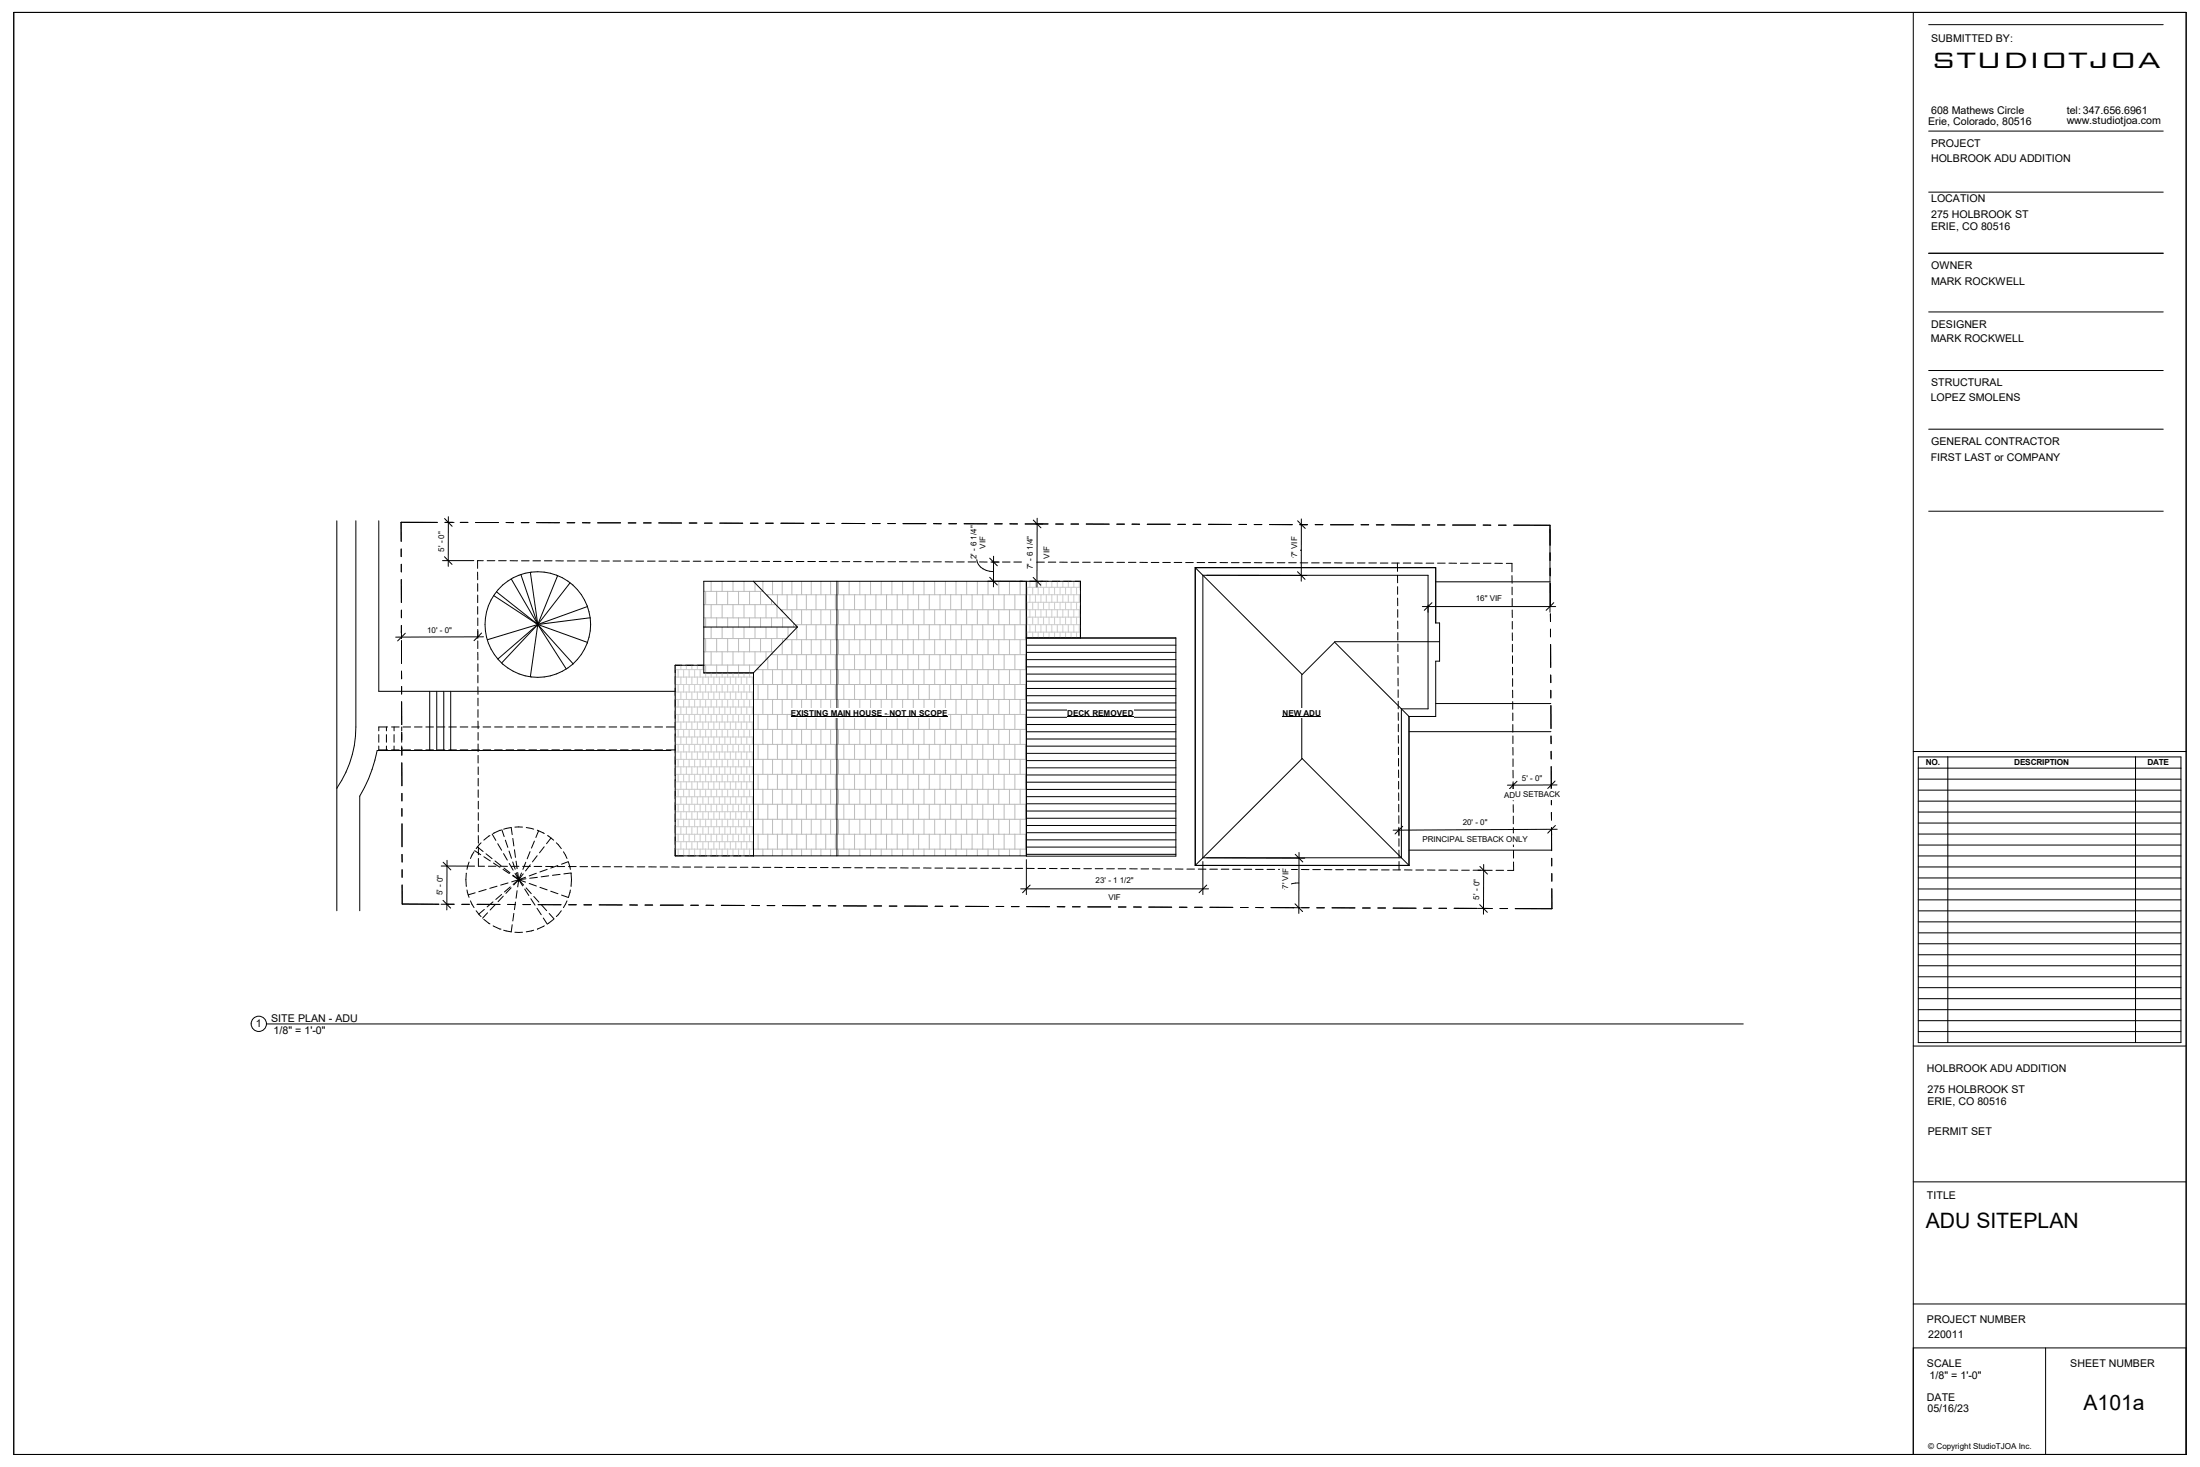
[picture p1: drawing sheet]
<svg xmlns="http://www.w3.org/2000/svg" width="914mm" height="610mm" viewBox="0 0 914 610" stroke-linecap="round" stroke-linejoin="round" font-family="sans-serif">
<g fill="none" stroke="#bcbcbc" stroke-width=".42">
<path d="M292.5 251.2h30M292.5 245.7h24.7M292.5 256.8h35.2M293.3 245.7v5.5M293.3 256.8v3.8M295.6 241.6v4.1M295.6 251.2v5.6M297.9 245.7v5.5M297.9 256.8v3.8M300.1 241.6v4.1M300.1 251.2v5.6M302.4 245.7v5.5"/>
<path d="M302.4 256.8v3.8M304.7 241.6v4.1M304.7 251.2v5.6M307 245.7v5.5M307 256.8v3.8M309.2 241.6v4.1M309.2 251.2v5.6M311.5 245.7v5.5M311.5 256.8v3.8M313.8 242.3v3.4M313.8 251.2v5.6M316.1 245.7v5.5"/>
<path d="M316.1 256.8v3.8M317.1 241.6v4.1M318.4 251.2v5.6M318.5 247.1h108.1M319.1 247.1v.6M320.7 249.4v1.8M320.7 256.8v3.8M321.1 241.6v5.5M323 251.8v5M323.1 247.1v4.8M324.5 253.4h102.1M325.1 241.6v5.5"/>
<path d="M325.1 253.4v.6M325.2 256.8v3.8M327.2 247.1v6.3M327.5 256.5v.3M329.1 241.6v5.5M329.1 253.4v4.8M329.8 258.9v1.7M330.5 259.6h96.1M331.2 247.1v6.3M331.2 259.6v.7M333.2 241.6v5.5M333.2 253.4v6.2"/>
<path d="M335.2 247.1v6.3M335.2 259.6v6.2M337.2 241.6v5.5M337.2 253.4v6.2M339.2 247.1v6.3M339.2 259.6v6.2M341.2 241.6v5.5M341.2 253.4v6.2M343.2 247.1v6.3M343.2 259.6v6.2M345.2 241.6v5.5M345.2 253.4v6.2"/>
<path d="M347.2 247.1v6.3M347.2 259.6v6.2M348.5 241.6v5.5M348.5 253.4v6.2M350.7 247.1v6.3M350.7 259.6v6.2M352.9 241.6v5.5M352.9 253.4v6.2M355.2 247.1v6.3M355.2 259.6v6.2M357.4 241.6v5.5M357.4 253.4v6.2"/>
<path d="M359.6 247.1v6.3M359.6 259.6v6.2M361.8 241.6v5.5M361.8 253.4v6.2M364.1 247.1v6.3M364.1 259.6v6.2M366.3 241.6v5.5M366.3 253.4v6.2M368.5 247.1v6.3M368.5 259.6v6.2M370.7 241.6v5.5M370.7 253.4v6.2"/>
<path d="M372.9 247.1v6.3M372.9 259.6v6.2M375.2 241.6v5.5M375.2 253.4v6.2M377.4 247.1v6.3M377.4 259.6v6.2M379.6 241.6v5.5M379.6 253.4v6.2M381.8 247.1v6.3M381.8 259.6v6.2M384 241.6v5.5M384 253.4v6.2"/>
<path d="M386.2 247.1v6.3M386.2 259.6v6.2M388.5 241.6v5.5M388.5 253.4v6.2M390.7 247.1v6.3M390.7 259.6v6.2M392.9 241.6v5.5M392.9 253.4v6.2M395.1 247.1v6.3M395.1 259.6v6.2M397.3 241.6v5.5M397.3 253.4v6.2"/>
<path d="M399.6 247.1v6.3M399.6 259.6v6.2M401.8 241.6v5.5M401.8 253.4v6.2M404 247.1v6.3M404 259.6v6.2M406.2 241.6v5.5M406.2 253.4v6.2M408.5 247.1v6.3M408.5 259.6v6.2M410.7 241.6v5.5M410.7 253.4v6.2"/>
<path d="M412.9 247.1v6.3M412.9 259.6v6.2M415.1 241.6v5.5M415.1 253.4v6.2M417.4 247.1v6.3M417.4 259.6v6.2M419.6 241.6v5.5M419.6 253.4v6.2M421.8 247.1v6.3M421.8 259.6v6.2M424 241.6v5.5M424 253.4v6.2"/>
<path d="M426.2 247.1v6.3M426.2 259.6v6.2M292.5 270.8h29.1M292.5 265.3h34.4M292.5 276.4h23.8M293.3 265.3v5.5M293.3 276.4v3.2M295.6 260.6v4.7M295.6 270.8v5.6M297.9 265.3v5.5M297.9 276.4v3.2M300.1 260.6v4.7"/>
<path d="M300.1 270.8v5.6M302.4 265.3v5.5M302.4 276.4v3.2M304.7 260.6v4.7M304.7 270.8v5.6M307 265.3v5.5M307 276.4v3.2M309.2 260.6v4.7M309.2 270.8v5.6M311.5 265.3v5.5M311.5 276.4v3.2M313.8 260.6v4.7"/>
<path d="M313.8 270.8v5.6M314.5 278.3h112.1M315.1 277.6v.7M316.1 265.3v5.5M316.1 276.4v.1M317.1 278.3v6.1M318.4 260.6v4.7M318.4 270.8v3.4M319.1 273.4v4.9M320.4 272h106.2M320.7 265.3v5.5M321.1 271.3v.7"/>
<path d="M321.1 278.3v6.1M323 260.6v4.7M323.1 272v6.3M325.1 267.1v4.9M325.1 278.3v6.1M325.2 265.3v1.7M326.4 265.8h100.2M327.2 265v.8M327.2 272v6.3M327.5 260.6v4M329.1 265.8v6.2M329.1 278.3v6.1"/>
<path d="M331.2 260.9v4.9M331.2 272v6.3M333.2 265.8v6.2M333.2 278.3v6.1M335.2 272v6.3M337.2 265.8v6.2M337.2 278.3v6.1M339.2 272v6.3M341.2 265.8v6.2M341.2 278.3v6.1M343.2 272v6.3M345.2 265.8v6.2"/>
<path d="M345.2 278.3v6.1M347.2 272v6.3M348.5 265.8v6.2M348.5 278.3v6.1M350.7 272v6.3M352.9 265.8v6.2M352.9 278.3v6.1M355.2 272v6.3M357.4 265.8v6.2M357.4 278.3v6.1M359.6 272v6.3M361.8 265.8v6.2"/>
<path d="M361.8 278.3v6.1M364.1 272v6.3M366.3 265.8v6.2M366.3 278.3v6.1M368.5 272v6.3M370.7 265.8v6.2M370.7 278.3v6.1M372.9 272v6.3M375.2 265.8v6.2M375.2 278.3v6.1M377.4 272v6.3M379.6 265.8v6.2"/>
<path d="M379.6 278.3v6.1M381.8 272v6.3M384 265.8v6.2M384 278.3v6.1M386.2 272v6.3M388.5 265.8v6.2M388.5 278.3v6.1M390.7 272v6.3M392.9 265.8v6.2M392.9 278.3v6.1M395.1 272v6.3M397.3 265.8v6.2"/>
<path d="M397.3 278.3v6.1M399.6 272v6.3M401.8 265.8v6.2M401.8 278.3v6.1M404 272v6.3M406.2 265.8v6.2M406.2 278.3v6.1M408.5 272v6.3M410.7 265.8v6.2M410.7 278.3v6.1M412.9 272v6.3M415.1 265.8v6.2"/>
<path d="M415.1 278.3v6.1M417.4 272v6.3M419.6 265.8v6.2M419.6 278.3v6.1M421.8 272v6.3M424 265.8v6.2M424 278.3v6.1M426.2 272v6.3M313.2 290.7h113.4M313.2 284.4h113.4M313.2 296.9h113.4M315.1 284.4v6.3"/>
<path d="M315.1 296.9v6.2M317.1 290.7v6.2M319.1 284.4v6.3M319.1 296.9v6.2M321.1 290.7v6.2M323.1 284.4v6.3M323.1 296.9v6.2M325.1 290.7v6.2M327.2 284.4v6.3M327.2 296.9v6.2M329.1 290.7v6.2M331.2 284.4v6.3"/>
<path d="M331.2 296.9v6.2M333.2 290.7v6.2M335.2 284.4v6.3M335.2 296.9v6.2M337.2 290.7v6.2M339.2 284.4v6.3M339.2 296.9v6.2M341.2 290.7v6.2M343.2 284.4v6.3M343.2 296.9v6.2M345.2 290.7v6.2M347.2 284.4v6.3"/>
<path d="M347.2 296.9v6.2M348.5 290.7v6.2M350.7 284.4v6.3M350.7 296.9v6.2M352.9 290.7v6.2M355.2 284.4v6.3M355.2 296.9v6.2M357.4 290.7v6.2M359.6 284.4v6.3M359.6 296.9v6.2M361.8 290.7v6.2M364.1 284.4v6.3"/>
<path d="M364.1 296.9v6.2M366.3 290.7v6.2M368.5 284.4v6.3M368.5 296.9v6.2M370.7 290.7v6.2M372.9 284.4v6.3M372.9 296.9v6.2M375.2 290.7v6.2M377.4 284.4v6.3M377.4 296.9v6.2M379.6 290.7v6.2M381.8 284.4v6.3"/>
<path d="M381.8 296.9v6.2M384 290.7v6.2M386.2 284.4v6.3M386.2 296.9v6.2M388.5 290.7v6.2M390.7 284.4v6.3M390.7 296.9v6.2M392.9 290.7v6.2M395.1 284.4v6.3M395.1 296.9v6.2M397.3 290.7v6.2M399.6 284.4v6.3"/>
<path d="M399.6 296.9v6.2M401.8 290.7v6.2M404 284.4v6.3M404 296.9v6.2M406.2 290.7v6.2M408.5 284.4v6.3M408.5 296.9v6.2M410.7 290.7v6.2M412.9 284.4v6.3M412.9 296.9v6.2M415.1 290.7v6.2M417.4 284.4v6.3"/>
<path d="M417.4 296.9v6.2M419.6 290.7v6.2M421.8 284.4v6.3M421.8 296.9v6.2M424 290.7v6.2M426.2 284.4v6.3M426.2 296.9v6.2M313.2 303.1h113.4M313.2 315.6h113.4M313.2 309.3h113.4M315.1 309.3v6.3M317.1 303.1v6.2"/>
<path d="M317.1 315.6v6.2M319.1 309.3v6.3M321.1 303.1v6.2M321.1 315.6v6.2M323.1 309.3v6.3M325.1 303.1v6.2M325.1 315.6v6.2M327.2 309.3v6.3M329.1 303.1v6.2M329.1 315.6v6.2M331.2 309.3v6.3M333.2 303.1v6.2"/>
<path d="M333.2 315.6v6.2M335.2 309.3v6.3M337.2 303.1v6.2M337.2 315.6v6.2M339.2 309.3v6.3M341.2 303.1v6.2M341.2 315.6v6.2M343.2 309.3v6.3M345.2 303.1v6.2M345.2 315.6v6.2M347.2 309.3v6.3M348.5 303.1v6.2"/>
<path d="M348.5 315.6v6.2M350.7 309.3v6.3M352.9 303.1v6.2M352.9 315.6v6.2M355.2 309.3v6.3M357.4 303.1v6.2M357.4 315.6v6.2M359.6 309.3v6.3M361.8 303.1v6.2M361.8 315.6v6.2M364.1 309.3v6.3M366.3 303.1v6.2"/>
<path d="M366.3 315.6v6.2M368.5 309.3v6.3M370.7 303.1v6.2M370.7 315.6v6.2M372.9 309.3v6.3M375.2 303.1v6.2M375.2 315.6v6.2M377.4 309.3v6.3M379.6 303.1v6.2M379.6 315.6v6.2M381.8 309.3v6.3M384 303.1v6.2"/>
<path d="M384 315.6v6.2M386.2 309.3v6.3M388.5 303.1v6.2M388.5 315.6v6.2M390.7 309.3v6.3M392.9 303.1v6.2M392.9 315.6v6.2M395.1 309.3v6.3M397.3 303.1v6.2M397.3 315.6v6.2M399.6 309.3v6.3M401.8 303.1v6.2"/>
<path d="M401.8 315.6v6.2M404 309.3v6.3M406.2 303.1v6.2M406.2 315.6v6.2M408.5 309.3v6.3M410.7 303.1v6.2M410.7 315.6v6.2M412.9 309.3v6.3M415.1 303.1v6.2M415.1 315.6v6.2M417.4 309.3v6.3M419.6 303.1v6.2"/>
<path d="M419.6 315.6v6.2M421.8 309.3v6.3M424 303.1v6.2M424 315.6v6.2M426.2 309.3v6.3M313.2 328h113.4M313.2 321.8h113.4M313.2 334.2h113.4M315.1 321.8v6.2M315.1 334.2v6.2M317.1 328v6.2M319.1 321.8v6.2"/>
<path d="M319.1 334.2v6.2M321.1 328v6.2M323.1 321.8v6.2M323.1 334.2v6.2M325.1 328v6.2M327.2 321.8v6.2M327.2 334.2v6.2M329.1 328v6.2M331.2 321.8v6.2M331.2 334.2v6.2M333.2 328v6.2M335.2 321.8v6.2"/>
<path d="M335.2 334.2v6.2M337.2 328v6.2M339.2 321.8v6.2M339.2 334.2v6.2M341.2 328v6.2M343.2 321.8v6.2M343.2 334.2v6.2M345.2 328v6.2M347.2 321.8v6.2M347.2 334.2v6.2M348.5 328v6.2M350.7 321.8v6.2"/>
<path d="M350.7 334.2v6.2M352.9 328v6.2M355.2 321.8v6.2M355.2 334.2v6.2M357.4 328v6.2M359.6 321.8v6.2M359.6 334.2v6.2M361.8 328v6.2M364.1 321.8v6.2M364.1 334.2v6.2M366.3 328v6.2M368.5 321.8v6.2"/>
<path d="M368.5 334.2v6.2M370.7 328v6.2M372.9 321.8v6.2M372.9 334.2v6.2M375.2 328v6.2M377.4 321.8v6.2M377.4 334.2v6.2M379.6 328v6.2M381.8 321.8v6.2M381.8 334.2v6.2M384 328v6.2M386.2 321.8v6.2"/>
<path d="M386.2 334.2v6.2M388.5 328v6.2M390.7 321.8v6.2M390.7 334.2v6.2M392.9 328v6.2M395.1 321.8v6.2M395.1 334.2v6.2M397.3 328v6.2M399.6 321.8v6.2M399.6 334.2v6.2M401.8 328v6.2M404 321.8v6.2"/>
<path d="M404 334.2v6.2M406.2 328v6.2M408.5 321.8v6.2M408.5 334.2v6.2M410.7 328v6.2M412.9 321.8v6.2M412.9 334.2v6.2M415.1 328v6.2M417.4 321.8v6.2M417.4 334.2v6.2M419.6 328v6.2M421.8 321.8v6.2"/>
<path d="M421.8 334.2v6.2M424 328v6.2M426.2 321.8v6.2M426.2 334.2v6.2M313.2 340.4h113.4M313.2 352.8h113.4M313.2 346.7h113.4M315.1 346.7v6.1M317.1 340.4v6.3M317.1 352.8v2.8M319.1 346.7v6.1M321.1 340.4v6.3"/>
<path d="M321.1 352.8v2.8M323.1 346.7v6.1M325.1 340.4v6.3M325.1 352.8v2.8M327.2 346.7v6.1M329.1 340.4v6.3M329.1 352.8v2.8M331.2 346.7v6.1M333.2 340.4v6.3M333.2 352.8v2.8M335.2 346.7v6.1M337.2 340.4v6.3"/>
<path d="M337.2 352.8v2.8M339.2 346.7v6.1M341.2 340.4v6.3M341.2 352.8v2.8M343.2 346.7v6.1M345.2 340.4v6.3M345.2 352.8v2.8M347.2 346.7v6.1M348.5 340.4v6.3M348.5 352.8v2.8M350.7 346.7v6.1M352.9 340.4v6.3"/>
<path d="M352.9 352.8v2.8M355.2 346.7v6.1M357.4 340.4v6.3M357.4 352.8v2.8M359.6 346.7v6.1M361.8 340.4v6.3M361.8 352.8v2.8M364.1 346.7v6.1M366.3 340.4v6.3M366.3 352.8v2.8M368.5 346.7v6.1M370.7 340.4v6.3"/>
<path d="M370.7 352.8v2.8M372.9 346.7v6.1M375.2 340.4v6.3M375.2 352.8v2.8M377.4 346.7v6.1M379.6 340.4v6.3M379.6 352.8v2.8M381.8 346.7v6.1M384 340.4v6.3M384 352.8v2.8M386.2 346.7v6.1M388.5 340.4v6.3"/>
<path d="M388.5 352.8v2.8M390.7 346.7v6.1M392.9 340.4v6.3M392.9 352.8v2.8M395.1 346.7v6.1M397.3 340.4v6.3M397.3 352.8v2.8M399.6 346.7v6.1M401.8 340.4v6.3M401.8 352.8v2.8M404 346.7v6.1M406.2 340.4v6.3"/>
<path d="M406.2 352.8v2.8M408.5 346.7v6.1M410.7 340.4v6.3M410.7 352.8v2.8M412.9 346.7v6.1M415.1 340.4v6.3M415.1 352.8v2.8M417.4 346.7v6.1M419.6 340.4v6.3M419.6 352.8v2.8M421.8 346.7v6.1M424 340.4v6.3"/>
<path d="M424 352.8v2.8M426.2 346.7v6.1"/>
</g>
<g fill="none" stroke="#000" stroke-width=".42">
<path d="M140 216.4v162.1M147.9 216.4v85.7a44.6 44.6 0 0 1-7.9 25.4M157.4 216.4v70.9h123.2M181.8 217.1l-15.1-.1 .1 8M184.8 215.5l3.1 3.2M185 217.1h3.7M186.4 214.7l-.1 20.6M191.3 217.1h3.2M197.7 217.1h9.5M210.4 217.1l3.1 .1M216.7 217.2h3.1M223 217.2h9.5"/>
<path d="M235.7 217.2h3.2M242.1 217.2l3.1 .1M248.4 217.3h9.5M261.1 217.3h3.2M267.5 217.3h3.1M273.8 217.3h9.5M286.5 217.3h3.1M292.8 217.4h3.2M299.2 217.4h9.5M311.9 217.4h3.1M318.2 217.4h3.2M324.6 217.4l9.5 .1"/>
<path d="M337.3 217.5h3.1M343.6 217.5h3.2M349.9 217.5l9.6 .1M362.6 217.6h3.2M369 217.6h3.2M375.3 217.6h9.6M388 217.6h3.2M394.4 217.6h3.2M400.7 217.6l9.5 .1M413.4 217.7h3.2M419.7 217.7h3.2M426.1 217.7h9.5"/>
<path d="M438.8 217.8h3.2M445.1 217.8h3.2M451.5 217.8h9.5M464.2 217.8h3.2M470.5 217.8h3.2M476.8 217.8h9.6M489.5 217.9h3.2M495.9 217.9h3.2M502.2 217.9h9.6M514.9 217.9h3.2M521.3 218h3.2M527.6 218h9.5"/>
<path d="M540.3 218h3.2M546.7 218h3.1M553 218.1h9.5M565.7 218.1h3.2M572.1 218.1h3.1M578.4 218.1h9.5M591.1 218.1h3.2M597.5 218.1h3.1M603.8 218.2h9.5M616.5 218.2h3.1M622.8 218.2h3.2M629.2 218.2l15 .1 .1 8.3"/>
<path d="M166.8 228.1v3.2M166.8 234.5v3.2M183.9 233h13M184.7 231.4l3.2 3.1M198.5 237.7v3.2M200.9 233h-2.4v3.2M202.5 233h3.2M207.2 233h3.2M212 233h3.1M216.5 238.7l7 20.8M216.7 233h3.2M220.4 237.8l3.1 21.7"/>
<path d="M221.5 233h3.2M226.3 233h3.1M231 233l3.2 .1M231.8 239.2l-8.3 20.3M235.8 233.1h3.2M240.5 233.1h3.2M245.3 233.1h3.2M250.1 233.1h3.1M254.8 233.1h3.2M259.6 233.1h3.2M264.3 233.2h3.2M269.1 233.2h3.2"/>
<path d="M273.9 233.2h3.1M278.6 233.2h3.2M283.4 233.2h3.2M288.1 233.2h3.2M292.9 233.2h3.2M297.6 233.3h3.2M302.4 233.3h3.2M307.2 233.3h3.1M311.9 233.3h3.2M316.7 233.3h3.2M321.4 233.3h3.2M326.2 233.3h3.2"/>
<path d="M331 233.3h3.1M335.7 233.3h3.2M340.5 233.3h3.2M345.2 233.4h3.2M350 233.4h3.2M354.8 233.4h3.1M359.5 233.4h3.2M364.3 233.4h3.2M369.1 233.4h3.1M373.8 233.4h3.2M378.5 233.5h3.2M383.3 233.5h3.2"/>
<path d="M388.1 233.5h3.1M392.9 233.5h3.1M397.6 233.5h3.2M402.4 233.5h3.2M407.1 233.5l3.2 .1M411.9 233.6h3.1M416.6 233.6h3.2M421.4 233.6h3.2M426.2 233.6h3.1M430.9 233.6h3.2M435.7 233.6h3.1M440.4 233.6h3.2"/>
<path d="M445.2 233.6h3.2M450 233.6h3.1M454.7 233.6h3.2M459.5 233.7h3.2M464.2 233.7h3.2M469 233.7h3.1M473.8 233.7h3.1M478.5 233.7h3.2M483.3 233.7h3.2M488 233.7h3.2M492.8 233.8h3.2M496.8 235.9h99.9v23h1.6v15.8h-1.6v23h-11.1"/>
<path d="M496.8 235.9v123.7M496.8 235.9l44.4 44.4 13.5-13.5 30.9 30.9M497.5 233.8h3.2M500 239.1h93.6v55.5h-11.1v61.8h-82.5zM502.3 233.8h3.2M507.1 233.8h3.1M511.8 233.8h3.2M516.6 233.8h3.2M521.3 233.8h3.2M526.1 233.8h3.2M530.9 233.8h3.1M535.6 233.8h3.2"/>
<path d="M540.4 233.9h3.2M545.1 233.9h3.2M549.9 233.9h3.2M554.7 233.9h3.1M559.4 233.9h3.2M564.2 233.9h3.2M568.9 233.9h3.2M573.7 234h3.2M578.4 234h3.2M580.8 234l.1 3.4M580.9 239.1v3.1M583.2 234h3.2"/>
<path d="M588 234h3.1M592.8 234h3.1M597.5 234h3.2M602.2 234l3.2 .1M607 234.1h3.2M611.8 234.1h3.1M616.5 234.1h3.2M621.3 234.1h3.2M626.1 234.1h2.3v3.5M628.4 239.2l.1 3.2M644.3 229.7v3.2M644.3 236.1v3.2"/>
<path d="M166.8 240.8v9.6M166.8 253.5v3.2M166.8 259.9v3.2M198.5 242.5v3.2M198.5 247.3v3.1M198.5 252.1v3.1M198.6 256.8v3.2M205.2 247.5l18.3 12M206.3 245.9l17.2 13.6M212.5 240.5l11 19M223.5 259.5l-15 16M223.5 259.5l11.9 18.5"/>
<path d="M223.5 259.5l-3.1 21.8M223.5 259.5l20.7 7.5M223.5 259.5l14.7 16.3M223.5 259.5l-16.6 14.4M223.5 259.5l-21 6.4M236.9 242.2l-13.4 17.3M244.1 252.1l-20.6 7.4M245.3 256.7l-21.8 2.8M313.2 241.6h.1M313.2 241.6l18.2 19M347.9 241.6v114M426.6 241.6v114.2h62.1v-90.7h-62.1"/>
<path d="M580.9 243.8v3.2M580.9 248.5v3.2M580.9 253.3v3.2M580.9 258.1l.1 3.1M596.7 241.8h47.6M628.5 244v3.1M628.5 248.7v3.2M628.5 253.5l.1 3.1M628.6 258.2v3.2M644.4 242.4v9.5M644.4 255.1v3.2M166.9 266.2v9.5"/>
<path d="M166.9 278.9v3.2M198.6 271.1v3.1M198.6 261.6v3.2M198.6 266.3v3.2M198.6 275.8v3.2M292.5 276.4h-11.9v79.2h146M292.5 260.6h38.9M313.2 279.6v76M331.4 260.6l-18.2 19M426.6 265.1h62.1M426.6 268.1h62.1M426.6 271.1h62.1"/>
<path d="M426.6 274.1h62.1M426.6 277.1h62.1M449.1 265.1v-23.5h-156.6v38h20.7M554.7 266.7h43.6M581 262.8v3.2M581 267.6v3.2M581 272.4l.1 3.1M581.1 277.1v3.2M628.6 263v3.1M628.6 267.8v3.1M628.6 272.5v3.2M628.6 277.3l.1 3.2"/>
<path d="M644.4 261.5v3.1M644.5 267.8v9.5M166.9 291.6l.1 9.5M166.9 285.2v3.2M178.6 287.3v24.6M181.5 287.3v24.6M184.4 287.3v24.6M187.3 287.3v24.6M198.6 280.6v3.2M198.6 285.4l.1 3.1M198.7 290.1v3.2M198.7 294.9v3.2"/>
<path d="M198.7 299.6v3.2M426.6 280.1h62.1M426.6 283.1h62.1M426.6 286.1h62.1M426.6 289.1h62.1M426.6 292.1h62.1M426.6 295.1h62.1M426.6 298.1h62.1M541.1 280.3v34.9M581.1 281.9v3.1M581.1 286.6v3.2M581.2 291.4v3.2"/>
<path d="M581.2 296.2v3.1M585.6 297.7v61.9M596.7 292.4h47.9M628.7 282v3.2M628.7 286.8v3.1M628.7 291.5v3.2M628.8 296.3v3.2M644.5 280.5l.1 3.2M644.6 286.9v3.1M644.6 293.2l.1 9.5M157.4 310v1.6h3.7M157.4 305.3v3.1"/>
<path d="M160.6 302.1v1.6M160.6 305.3v3.1M160.6 310v1.6M161.1 302.1h-3.7v1.6M162.7 302.1h3.2M162.7 311.6h3.2M163.8 302.1v1.6M163.8 305.3v3.1M163.8 310v1.6M167 302.1v1.6M167 304.3v4.1M167 310v3.8"/>
<path d="M167 317v9.5M167.5 302.1h3.1M167.5 311.6h3.1M172.3 302.1h3.1M172.3 311.6h3.1M177 302.1h3.2M177 311.6h3.2M181.8 302.1h3.1M181.8 311.6h3.1M186.5 302.1h3.2M186.5 311.6h3.2M191.3 302.1h3.1"/>
<path d="M191.3 311.6h3.1M196 302.1h3.2M196 311.6h3.2M198.7 304.4v3.2M198.7 309.2v3.1M198.7 313.9v3.2M198.8 318.7v3.2M200.8 302.1h3.2M200.8 311.6h3.2M205.6 302.1h3.1M205.6 311.6h3.1M210.3 302.1h3.2"/>
<path d="M210.3 311.6h3.2M215.1 302.1h3.1M215.1 311.6h3.1M219.8 302.1h3.2M219.8 311.6h3.2M224.6 302.1h3.2M224.6 311.6h3.2M229.4 302.1h3.1M229.4 311.6h3.1M234.1 302.1h3.2M234.1 311.6h3.2M238.9 302.1h3.2"/>
<path d="M238.9 311.6h3.2M243.6 302.1h3.2M243.6 311.6h3.2M248.4 302.1h3.1M248.4 311.6h3.1M253.2 302.1h3.1M253.2 311.6h3.1M257.9 302.1h3.2M257.9 311.6h3.2M262.7 302.1h3.2M262.7 311.6h3.2M267.4 302.1h3.2"/>
<path d="M267.4 311.6h3.2M272.2 302.1h3.2M272.2 311.6h3.2M276.9 302.1h3.7M276.9 311.6h3.7M278.9 311.9h-122.1a60 60 0 0 1-7.3 18.9v47.7M426.6 304.1h62.1M426.6 301.1h62.1M426.6 307.1h62.1M426.6 310h62.1M426.6 313.1h62.1M426.6 316.1h62.1"/>
<path d="M426.6 319.1h62.1M581.2 300.9v3.2M581.2 305.6v3.2M581.2 310.4v3.2M581.3 315.2v3.1M581.3 320v3.1M585.6 304h59M628.8 301.1v3.1M628.8 305.8v3.2M628.8 310.6l.1 3.2M628.9 315.3v3.2M644.7 305.9v3.1"/>
<path d="M644.7 312.2v3.2M644.7 318.6l.1 9.5M167 329.7v3.1M167 336v3.2M198.8 323.4v3.2M198.8 328.2v3.1M198.8 333v3.1M198.8 337.7v3.2M426.6 322h62.1M426.6 325h62.1M426.6 328h62.1M426.6 331h62.1"/>
<path d="M426.6 334h62.1M426.6 337h62.1M581.3 324.7v3.2M581.3 329.5l.1 3.2M581.4 334.2v3.2M581.4 339v3.1M628.9 320.1v3.2M628.9 324.9v3.1M628.9 329.6v3.2M628.9 334.4l.1 3.2M629 339.1v3.2M644.8 331.3v3.1"/>
<path d="M644.8 337.6l.1 3.2M167.1 342.3v9.6M167.1 355v3.2M194.9 358.2l-.8 3.1M197 353.9l-1.5 2.8M197.3 353.5l2.5 1.7M198.4 351.9l2.4 1.9M198.8 347.2v3.2M198.8 342.5v3.2M198.8 352v3.2M198.8 356.7v3.3h2.6M199.9 350.2l-2 2.4"/>
<path d="M201.1 356l2.7 1.8M202 354.8l2.5 2M203 360h3.2M203.6 347.2l-2.5 1.9M204.6 346.6l1.5 2.6M205.1 358.6l2.7 1.8M205.7 357.8l2.5 1.9M206.9 350.6l1.6 2.7M207.7 360h3.2M207.8 345h.1M207.8 345l-2.8 1.4M208.6 344.8l.9 2.8"/>
<path d="M209.3 354.7l1.6 2.7M210.1 349.1l1 3M211.6 353.7l1 3M211.7 358.8l1.6 2.8M212.4 343.9l-3.1 .7M212.5 343.8l.4 3M213.1 358.2l1 3M213.1 348.4l.5 3.1M213.8 353.1l.4 3.2M214 343.7h3.2M214.5 357.8l.4 3.2M218.5 358.3l-1.2 3"/>
<path d="M218.7 343.9l3.1 .7M220.3 353.9l-1.2 3M220.4 359.4l-2 2.5M222.1 349.5l-1.2 2.9M223.3 355.6l-2 2.5M223.4 345l2.8 1.4M223.9 345.2l-1.2 2.8M226.2 351.9l-2 2.5M227.6 347.2l2.5 1.9M229 348.2l-1.8 2.4M231.2 350.2l2.1 2.4M231.9 359.7l-3 1"/>
<path d="M234.2 353.9l1.5 2.8M236.2 358.1l-2.8 1M236.3 358.2l.8 3.1M426.6 340h62.1M426.6 343h62.1M426.6 346h62.1M426.6 349h62.1M426.6 352h62.1M426.6 355h62.1M496.8 359.6h88.8M496.8 359.6l44.4-44.4 44.4 44.4M581.4 343.7v3.2"/>
<path d="M581.4 348.5v3.2M581.4 353.3l.1 3.1M581.5 358v3.5M585.6 353.3h59.3M629 343.9v3.2M629 348.7v3.1M629.1 353.4v3.2M629.1 358.2v3.5h-2.5M644.9 344v9.5M644.9 356.7v3.1M167.1 367.7l.1 8 15.2 .1M167.1 361.4v3.2"/>
<path d="M185.6 375.8h3.2M191.9 375.8h3.2M193.8 362.8v5.4M193.8 368.2v.1M194.1 369.8l.8 3.1M195.5 374.4l1.5 2.7M197.5 371l-2.9 .9M197.9 378.5l2 2.4M198.3 375.8h9.5M201.3 377.9l-2.3 2M202.1 369.6l-3.1 .9M202.6 379.3l-2 2.3"/>
<path d="M204.9 374.8l-2.4 2.1M205.9 375.8l-2.2 2.4M206.6 368.3l-3 .8M208.5 371.7l-2.4 2.1M209.1 361.3l2.6 1.7M209.2 372.4l-2.2 2.3M209.5 360.7l2.5 2M211 375.8l3.2 .1M211.2 366.9l-3.1 .9M212.1 368.6l-2.4 2M212.4 368.9l-2.1 2.3M212.5 360h3.2"/>
<path d="M213.1 363.9l2.5 1.6M213.2 363.7l2.4 1.8M213.6 379.6l-.5 3.1M214.1 362.9l1.5 2.6M214.2 374.9l-.4 3.1M214.6 362.7l1 2.8M214.9 370.1l-.4 3.2M215.2 362.5l.4 3M215.6 365.5l-2.1 2.2M215.6 365.5l1.7 2.6M215.6 365.5l-.4 3.1M215.6 365.5l2.8 1.1"/>
<path d="M215.6 365.5l2 2.3M215.6 365.5l-2.3 2M215.6 365.5l-2.9 .9M216.7 362.8l-1.1 2.7M217.3 360h3.1M217.3 375.9h3.2M217.5 363.1l-1.9 2.4M218.1 369.4l1.7 2.7M218.4 364.5l-2.8 1M218.6 365.2l-3 .3M218.7 369l2.1 2.3M220 367.1l2.9 1.1"/>
<path d="M220.6 373.5l1.8 2.6M221.9 372.5l2.1 2.4M222 360h3.2M222.9 362.9l-2.9 1.1M223.2 377.4l1.8 2.7M223.4 364.6l-3.2 .4M223.6 375.9l9.6 .1M224.4 368.7l3 1.1M225.1 376l2.1 2.4M226.8 360l3.2 .1M227.4 361.3l-3 1M228 363.9l-3.1 .5"/>
<path d="M228.3 379.6l2 2.2M228.9 370.3l3 1.1M231.5 360.1h3.2M232.8 363.3l-3.2 .4M233.3 378.5l-2.1 2.4M233.4 371.9l2.9 1.1M235.7 374.4l-1.5 2.7M236.3 360.1h3.2M236.3 376h3.2M237.1 369.8l-.8 3.1M237.4 362.8l-3 .3M237.4 362.8v5.4"/>
<path d="M237.4 368.2v.1M241 360.1h3.2M242.7 376h3.2M245.8 360.1h3.2M249 376h9.6M250.6 360.2h3.1M255.3 360.2h3.2M260.1 360.2h3.2M261.7 376l3.2 .1M264.8 360.2h3.2M268.1 376.1h3.2M269.6 360.2l3.2 .1"/>
<path d="M274.4 360.3h3.1M274.4 376.1h9.6M279.1 360.3h3.2M283.9 360.3h3.2M287.1 376.2h3.2M288.6 360.3h3.2M293.4 360.3h3.2M293.5 376.2h3.1M298.2 360.3h3.1M299.8 376.2l9.5 .1M302.9 360.4h3.2M307.7 360.4h3.2"/>
<path d="M312.5 360.4h3.1M312.5 376.3h3.2M317.2 360.4h3.2M318.9 376.3h3.1M321.9 360.4l3.2 .1M325.2 376.3h9.5M326.7 360.5h3.2M331.5 360.5h3.1M336.3 360.5h3.1M337.9 376.4h3.2M341 360.5h3.2M344.3 376.4h3.1"/>
<path d="M345.8 360.6h3.1M350.5 360.6h3.2M350.6 376.4l9.5 .1M355.3 360.6h3.1M360 360.6h3.2M363.3 376.5h3.1M364.8 360.6h3.2M369.6 360.6h3.1M369.6 376.5h3.2M374.3 360.6l3.2 .1M376 376.5l9.5 .1M379.1 360.7h3.1"/>
<path d="M383.8 360.7h3.2M388.6 360.7h3.2M388.7 376.6h3.1M393.4 360.7l3.1 .1M395 376.6h3.2M398.1 360.8h3.2M401.4 376.6l9.5 .1M402.9 360.8h3.2M407.6 360.8h3.2M412.4 360.8h3.1M414 376.7h3.2M417.2 360.8h3.1"/>
<path d="M420.4 376.7h3.1M421.9 360.8h3.2M426.7 360.8l3.2 .1M426.7 376.7l9.5 .1M431.4 360.9h3.2M436.2 360.9h3.2M439.4 376.8h3.2M440.9 360.9h3.2M445.7 360.9l3.2 .1M445.8 376.8h3.1M450.5 361h3.1M452.1 376.9h9.5"/>
<path d="M455.2 361h3.2M460 361h3.2M464.7 361h3.2M464.8 376.9h3.2M469.5 361l3.2 .1M471.2 376.9h3.1M474.3 361.1h3.1M477.5 376.9l9.5 .1M479 361.1h3.2M483.8 361.1h3.2M488.5 361.1h3.2M490.2 377h3.2"/>
<path d="M493.3 361.1h3.2M496.5 377h3.2M498.1 361.1l3.1 .1M502.8 361.2h3.2M502.9 377l9.5 .1M507.6 361.2h3.2M512.3 361.2h3.2M515.6 377.1h3.2M517.1 361.2h3.2M521.8 361.3h3.2M521.9 377.1h3.2M526.6 361.3h3.2"/>
<path d="M528.3 377.1l9.5 .1M531.4 361.3h3.1M536.2 361.3h3.1M540.9 361.3l3.2 .1M540.9 377.2h3.2M545.6 361.4h3.2M547.3 377.2h3.2M550.4 361.4h3.2M553.6 377.2l9.6 .1M555.2 361.4h3.1M559.9 361.4h3.2M564.7 361.4h3.2"/>
<path d="M566.3 377.3h3.2M569.5 361.4h3.1M572.7 377.3h3.2M574.2 361.5h3.2M579 361.5h3.1M579 377.4h9.6M583.7 361.5h3.2M588.5 361.5h3.2M591.7 377.4h3.2M593.3 361.5l3.1 .1M598 361.6h3.2M598.1 377.4h3.2"/>
<path d="M602.7 361.6h3.2M604.4 377.4l9.5 .1M607.5 361.6h3.2M612.3 361.6h3.1M617.1 361.7h3.1M617.1 377.5h3.2M621.8 361.7h3.2M623.4 377.5h3.2M645 369.3v8.3h-15.2M645 363v3.2M201.1 382l2.5 1.9M205 384.7l2.8 1.4"/>
<path d="M207.8 386.1h.1M209.3 386.5l3.1 .7M212.9 384.3l-.4 3M214 387.4h3.2M221.8 386.5l-3.1 .7M225.8 381.5l1.7 2.5M226.2 384.7l-2.8 1.4M230.1 382l-2.5 1.9"/>
<circle cx="223.5" cy="259.5" r="21.9"/>
</g>
<g fill="none" stroke="#cdcdcd" stroke-width=".42">
<path d="M426.6 244.1h22.5M426.6 250.3h22.5M426.6 256.5h22.5M426.6 247.1h22.5M426.6 253.4h22.5M426.6 259.6h22.5M426.9 244.1v3M426.9 250.3v3.1M426.9 256.5v3.1M428.1 241.6v2.5M428.1 247.1v3.2M428.1 253.4v3.1"/>
<path d="M428.1 259.6v3.1M429.2 244.1v3M429.2 250.3v3.1M429.2 256.5v3.1M430.4 241.6v2.5M430.4 247.1v3.2M430.4 253.4v3.1M430.4 259.6v3.1M431.5 244.1v3M431.5 250.3v3.1M431.5 256.5v3.1M432.6 241.6v2.5"/>
<path d="M432.6 247.1v3.2M432.6 253.4v3.1M432.6 259.6v3.1M433.7 244.1v3M433.7 250.3v3.1M433.7 256.5v3.1M434.9 241.6v2.5M434.9 247.1v3.2M434.9 253.4v3.1M434.9 259.6v3.1M436 244.1v3M436 250.3v3.1"/>
<path d="M436 256.5v3.1M437.2 241.6v2.5M437.2 247.1v3.2M437.2 253.4v3.1M437.2 259.6v3.1M438.3 244.1v3M438.3 250.3v3.1M438.3 256.5v3.1M439.5 241.6v2.5M439.5 247.1v3.2M439.5 253.4v3.1M439.5 259.6v3.1"/>
<path d="M440.6 244.1v3M440.6 250.3v3.1M440.6 256.5v3.1M441.7 241.6v2.5M441.7 247.1v3.2M441.7 253.4v3.1M441.7 259.6v3.1M442.9 244.1v3M442.9 250.3v3.1M442.9 256.5v3.1M444 241.6v2.5M444 247.1v3.2"/>
<path d="M444 253.4v3.1M444 259.6v3.1M445.2 244.1v3M445.2 250.3v3.1M445.2 256.5v3.1M446.3 241.6v2.5M446.3 247.1v3.2M446.3 253.4v3.1M446.3 259.6v3.1M447.5 244.1v3M447.5 250.3v3.1M447.5 256.5v3.1"/>
<path d="M448.6 241.6v2.5M448.6 247.1v3.2M448.6 253.4v3.1M448.6 259.6v3.1M280.6 278.3h11.9M280.7 276.4v1.9M281.9 278.3v3M283 276.4v1.9M284.1 278.3v3M285.3 276.4v1.9M286.4 278.3v3M287.6 276.4v1.9"/>
<path d="M288.7 278.3v3M289.9 276.4v1.9M291 278.3v3M292.1 276.4v1.9M293.3 279.6v1.7M295.6 279.6v1.7M297.9 279.6v1.7M300.1 279.6v1.7M302.4 279.6v1.7M304.7 279.6v1.7M307 279.6v1.7M309.2 279.6v1.7"/>
<path d="M311.5 279.6v1.7M426.6 262.7h22.5M426.9 262.7v2.4M429.2 262.7v2.4M431.5 262.7v2.4M433.7 262.7v2.4M436 262.7v2.4M438.3 262.7v2.4M440.6 262.7v2.4M442.9 262.7v2.4M445.2 262.7v2.4M447.5 262.7v2.4"/>
<path d="M280.6 281.3h32.6M280.6 287.6h32.6M280.6 293.8h32.6M280.6 284.4h32.6M280.6 290.7h32.6M280.6 296.9h32.6M280.7 281.3v3.1M280.7 287.6v3.1M280.7 293.8v3.1M281.9 284.4v3.2M281.9 290.7v3.1M281.9 296.9v3.1"/>
<path d="M283 281.3v3.1M283 287.6v3.1M283 293.8v3.1M284.1 284.4v3.2M284.1 290.7v3.1M284.1 296.9v3.1M285.3 281.3v3.1M285.3 287.6v3.1M285.3 293.8v3.1M286.4 284.4v3.2M286.4 290.7v3.1M286.4 296.9v3.1"/>
<path d="M287.6 281.3v3.1M287.6 287.6v3.1M287.6 293.8v3.1M288.7 284.4v3.2M288.7 290.7v3.1M288.7 296.9v3.1M289.9 281.3v3.1M289.9 287.6v3.1M289.9 293.8v3.1M291 284.4v3.2M291 290.7v3.1M291 296.9v3.1"/>
<path d="M292.1 281.3v3.1M292.1 287.6v3.1M292.1 293.8v3.1M293.3 284.4v3.2M293.3 290.7v3.1M293.3 296.9v3.1M294.4 281.3v3.1M294.4 287.6v3.1M294.4 293.8v3.1M295.6 284.4v3.2M295.6 290.7v3.1M295.6 296.9v3.1"/>
<path d="M296.7 281.3v3.1M296.7 287.6v3.1M296.7 293.8v3.1M297.9 284.4v3.2M297.9 290.7v3.1M297.9 296.9v3.1M299 281.3v3.1M299 287.6v3.1M299 293.8v3.1M300.1 284.4v3.2M300.1 290.7v3.1M300.1 296.9v3.1"/>
<path d="M301.3 281.3v3.1M301.3 287.6v3.1M301.3 293.8v3.1M302.4 284.4v3.2M302.4 290.7v3.1M302.4 296.9v3.1M303.6 281.3v3.1M303.6 287.6v3.1M303.6 293.8v3.1M304.7 284.4v3.2M304.7 290.7v3.1M304.7 296.9v3.1"/>
<path d="M305.8 281.3v3.1M305.8 287.6v3.1M305.8 293.8v3.1M307 284.4v3.2M307 290.7v3.1M307 296.9v3.1M308.1 281.3v3.1M308.1 287.6v3.1M308.1 293.8v3.1M309.2 284.4v3.2M309.2 290.7v3.1M309.2 296.9v3.1"/>
<path d="M310.4 281.3v3.1M310.4 287.6v3.1M310.4 293.8v3.1M311.5 284.4v3.2M311.5 290.7v3.1M311.5 296.9v3.1M312.7 281.3v3.1M312.7 287.6v3.1M312.7 293.8v3.1M280.6 300h32.6M280.6 306.2h32.6M280.6 312.5h32.6"/>
<path d="M280.6 318.6h32.6M280.6 303.1h32.6M280.6 309.3h32.6M280.6 315.6h32.6M280.7 300v3.1M280.7 306.2v3.1M280.7 312.5v3.1M280.7 318.6v3.2M281.9 303.1v3.1M281.9 309.3v3.2M281.9 315.6v3M283 300v3.1"/>
<path d="M283 306.2v3.1M283 312.5v3.1M283 318.6v3.2M284.1 303.1v3.1M284.1 309.3v3.2M284.1 315.6v3M285.3 300v3.1M285.3 306.2v3.1M285.3 312.5v3.1M285.3 318.6v3.2M286.4 303.1v3.1M286.4 309.3v3.2"/>
<path d="M286.4 315.6v3M287.6 300v3.1M287.6 306.2v3.1M287.6 312.5v3.1M287.6 318.6v3.2M288.7 303.1v3.1M288.7 309.3v3.2M288.7 315.6v3M289.9 300v3.1M289.9 306.2v3.1M289.9 312.5v3.1M289.9 318.6v3.2"/>
<path d="M291 303.1v3.1M291 309.3v3.2M291 315.6v3M292.1 300v3.1M292.1 306.2v3.1M292.1 312.5v3.1M292.1 318.6v3.2M293.3 303.1v3.1M293.3 309.3v3.2M293.3 315.6v3M294.4 300v3.1M294.4 306.2v3.1"/>
<path d="M294.4 312.5v3.1M294.4 318.6v3.2M295.6 303.1v3.1M295.6 309.3v3.2M295.6 315.6v3M296.7 300v3.1M296.7 306.2v3.1M296.7 312.5v3.1M296.7 318.6v3.2M297.9 303.1v3.1M297.9 309.3v3.2M297.9 315.6v3"/>
<path d="M299 300v3.1M299 306.2v3.1M299 312.5v3.1M299 318.6v3.2M300.1 303.1v3.1M300.1 309.3v3.2M300.1 315.6v3M301.3 300v3.1M301.3 306.2v3.1M301.3 312.5v3.1M301.3 318.6v3.2M302.4 303.1v3.1"/>
<path d="M302.4 309.3v3.2M302.4 315.6v3M303.6 300v3.1M303.6 306.2v3.1M303.6 312.5v3.1M303.6 318.6v3.2M304.7 303.1v3.1M304.7 309.3v3.2M304.7 315.6v3M305.8 300v3.1M305.8 306.2v3.1M305.8 312.5v3.1"/>
<path d="M305.8 318.6v3.2M307 303.1v3.1M307 309.3v3.2M307 315.6v3M308.1 300v3.1M308.1 306.2v3.1M308.1 312.5v3.1M308.1 318.6v3.2M309.2 303.1v3.1M309.2 309.3v3.2M309.2 315.6v3M310.4 300v3.1"/>
<path d="M310.4 306.2v3.1M310.4 312.5v3.1M310.4 318.6v3.2M311.5 303.1v3.1M311.5 309.3v3.2M311.5 315.6v3M312.7 300v3.1M312.7 306.2v3.1M312.7 312.5v3.1M312.7 318.6v3.2M280.6 324.9h32.6M280.6 331.1h32.6"/>
<path d="M280.6 337.3h32.6M280.6 321.8h32.6M280.6 328h32.6M280.6 334.2h32.6M280.7 324.9v3.1M280.7 331.1v3.1M280.7 337.3v3.1M281.9 321.8v3.1M281.9 328v3.1M281.9 334.2v3.1M283 324.9v3.1M283 331.1v3.1"/>
<path d="M283 337.3v3.1M284.1 321.8v3.1M284.1 328v3.1M284.1 334.2v3.1M285.3 324.9v3.1M285.3 331.1v3.1M285.3 337.3v3.1M286.4 321.8v3.1M286.4 328v3.1M286.4 334.2v3.1M287.6 324.9v3.1M287.6 331.1v3.1"/>
<path d="M287.6 337.3v3.1M288.7 321.8v3.1M288.7 328v3.1M288.7 334.2v3.1M289.9 324.9v3.1M289.9 331.1v3.1M289.9 337.3v3.1M291 321.8v3.1M291 328v3.1M291 334.2v3.1M292.1 324.9v3.1M292.1 331.1v3.1"/>
<path d="M292.1 337.3v3.1M293.3 321.8v3.1M293.3 328v3.1M293.3 334.2v3.1M294.4 324.9v3.1M294.4 331.1v3.1M294.4 337.3v3.1M295.6 321.8v3.1M295.6 328v3.1M295.6 334.2v3.1M296.7 324.9v3.1M296.7 331.1v3.1"/>
<path d="M296.7 337.3v3.1M297.9 321.8v3.1M297.9 328v3.1M297.9 334.2v3.1M299 324.9v3.1M299 331.1v3.1M299 337.3v3.1M300.1 321.8v3.1M300.1 328v3.1M300.1 334.2v3.1M301.3 324.9v3.1M301.3 331.1v3.1"/>
<path d="M301.3 337.3v3.1M302.4 321.8v3.1M302.4 328v3.1M302.4 334.2v3.1M303.6 324.9v3.1M303.6 331.1v3.1M303.6 337.3v3.1M304.7 321.8v3.1M304.7 328v3.1M304.7 334.2v3.1M305.8 324.9v3.1M305.8 331.1v3.1"/>
<path d="M305.8 337.3v3.1M307 321.8v3.1M307 328v3.1M307 334.2v3.1M308.1 324.9v3.1M308.1 331.1v3.1M308.1 337.3v3.1M309.2 321.8v3.1M309.2 328v3.1M309.2 334.2v3.1M310.4 324.9v3.1M310.4 331.1v3.1"/>
<path d="M310.4 337.3v3.1M311.5 321.8v3.1M311.5 328v3.1M311.5 334.2v3.1M312.7 324.9v3.1M312.7 331.1v3.1M312.7 337.3v3.1M280.6 343.5h32.6M280.6 349.8h32.6M280.6 340.4h32.6M280.6 346.7h32.6M280.6 352.8h32.6"/>
<path d="M280.7 343.5v3.2M280.7 349.8v3M281.9 340.4v3.1M281.9 346.7v3.1M281.9 352.8v2.8M283 343.5v3.2M283 349.8v3M284.1 340.4v3.1M284.1 346.7v3.1M284.1 352.8v2.8M285.3 343.5v3.2M285.3 349.8v3"/>
<path d="M286.4 340.4v3.1M286.4 346.7v3.1M286.4 352.8v2.8M287.6 343.5v3.2M287.6 349.8v3M288.7 340.4v3.1M288.7 346.7v3.1M288.7 352.8v2.8M289.9 343.5v3.2M289.9 349.8v3M291 340.4v3.1M291 346.7v3.1"/>
<path d="M291 352.8v2.8M292.1 343.5v3.2M292.1 349.8v3M293.3 340.4v3.1M293.3 346.7v3.1M293.3 352.8v2.8M294.4 343.5v3.2M294.4 349.8v3M295.6 340.4v3.1M295.6 346.7v3.1M295.6 352.8v2.8M296.7 343.5v3.2"/>
<path d="M296.7 349.8v3M297.9 340.4v3.1M297.9 346.7v3.1M297.9 352.8v2.8M299 343.5v3.2M299 349.8v3M300.1 340.4v3.1M300.1 346.7v3.1M300.1 352.8v2.8M301.3 343.5v3.2M301.3 349.8v3M302.4 340.4v3.1"/>
<path d="M302.4 346.7v3.1M302.4 352.8v2.8M303.6 343.5v3.2M303.6 349.8v3M304.7 340.4v3.1M304.7 346.7v3.1M304.7 352.8v2.8M305.8 343.5v3.2M305.8 349.8v3M307 340.4v3.1M307 346.7v3.1M307 352.8v2.8"/>
<path d="M308.1 343.5v3.2M308.1 349.8v3M309.2 340.4v3.1M309.2 346.7v3.1M309.2 352.8v2.8M310.4 343.5v3.2M310.4 349.8v3M311.5 340.4v3.1M311.5 346.7v3.1M311.5 352.8v2.8M312.7 343.5v3.2M312.7 349.8v3"/>
</g>
<path d="M181 220.7h4.7v8.5h-4.7z" fill="#fff"/>
<path d="M166.8 262.3l.1 2.5M166.9 264.8l-1.6 1.5M166.9 264.8v.6M168.4 263.1l-1.5 1.7M198.6 262.3v3M200.2 263.1l-3.2 3.1M201 264.6l-36.5 .2" fill="none" stroke="#000" stroke-width=".42"/>
<path d="M177.5 259.4l10.4-.1v4.7l-10.4 .1z" fill="#fff"/>
<path d="M183.4 359.9h2.4M184.2 358.3l1.6 1.6M185.8 357.5l-.1 20.6M185.8 359.9l1.6 1.6M185.8 359.9h11.5M183.3 375.8h3.1M184.1 374.1l3.2 3.3" fill="none" stroke="#000" stroke-width=".42"/>
<path d="M180.5 363.5h4.7l-.1 8.5h-4.7z" fill="#fff"/>
<path d="M616.7 359.2l-.1 20.7M614.2 377.5h3.1M614.3 361.6l2.4 .1M615 375.9l3.2 3.2M615.1 360l1.6 1.7M616.7 361.7l1.5 1.5M616.7 361.7h.6" fill="none" stroke="#000" stroke-width=".42"/>
<path d="M611.3 365.3h4.7v8.5h-4.7z" fill="#fff"/>
<path d="M628.9 326.3l-1.6 1.6M628.9 326.3v2.3M628.9 325.6v.7M630.5 324.7l-1.6 1.6M644.8 325.5v3M646.3 324.6l-3.1 3.2M647.1 326.2l-20.6 .1" fill="none" stroke="#000" stroke-width=".42"/>
<g fill="#fff">
<path d="M625.1 327.9l23.4-.2v4.7l-23.4 .2z"/>
<path d="M632.6 320.9l8.5-.1v4.7l-8.5 .1z"/>
</g>
<path d="M581.4 344.9l-1.6 1.6M581.4 344.9v2.4M581.4 344.3v.6M583 343.4l-1.6 1.5M644.9 344.6l-1.6 1.6M644.9 344.6v2.4M644.9 344v.6M646.5 343l-1.6 1.6M647.2 344.6l-68.2 .4" fill="none" stroke="#000" stroke-width=".42"/>
<g fill="#fff">
<path d="M591.3 346.5l43.7-.3v4.7l-43.7 .3z"/>
<path d="M607.9 339.5l10.4-.1v4.7l-10.4 .1z"/>
</g>
<path d="M429.5 216.1l3.1 3.2M430.4 217.7h3.1M431.1 215.3l-.1 28.6M429.4 239.9l3.2 3.3M428.2 241.6h5.2" fill="none" stroke="#000" stroke-width=".42"/>
<g fill="#fff">
<path d="M432.6 227.1h4.7v5.1h-4.7z"/>
<path d="M425.7 222.7h4.7v13.9h-4.7z"/>
</g>
<path d="M406 232.4a6.1 6.1 0 0 0 6.9 5.1M411.4 231.9l3.1 3.2M411.4 239.9l1.5 1.6M412.3 233.6h3M413 231.1l-.1 12.8M410.5 241.5h2.4M412.9 241.5l1.6 1.6M412.9 241.5l12.1 .1" fill="none" stroke="#000" stroke-width=".42"/>
<g fill="#fff">
<path d="M406 222.8h4.7v5.2h-4.7z"/>
<path d="M402.3 218.4h4.7v14h-4.7z"/>
</g>
<path d="M644.2 219.9v34.5M591.2 252.1h55.4M593.6 251.4v3M595.2 250.4l-3.2 3.2M645.8 250.4l-3.2 3.2" fill="none" stroke="#000" stroke-width=".42"/>
<g fill="#fff">
<path d="M613.4 246.7h11v3.7h-11z"/>
<path d="M328.7 294.2h38.9v4h-38.9z"/>
<path d="M367.6 294.2h1.1v4h-1.1z"/>
<path d="M369.7 294.2h24.1v4h-24.1z"/>
</g>
<path d="M328.7 297.9h65.1" fill="none" stroke="#000" stroke-width=".42"/>
<path d="M533.1 294.2h15.9v4h-15.9z" fill="#fff"/>
<path d="M533.1 297.9h15.9" fill="none" stroke="#000" stroke-width=".42"/>
<path d="M443.5 294.2h27.6v4h-27.6z" fill="#fff"/>
<path d="M539.3 216.4l3.2 3.2M540.3 218h3M540.9 215.6v25.9M501.6 239.1h39.3M539.3 237.6l1.6 1.5M540.9 239.1l1.5 1.6M540.9 239.1h2.3M540.9 228.6a3.3 3.3 0 0 0-3.5 3M443.5 297.9h27.6" fill="none" stroke="#000" stroke-width=".42"/>
<path d="M535.6 223h4.7v8.6h-4.7z" fill="#fff"/>
<path d="M501.6 356.4l38.3 .2M538.4 355l1.5 1.6M539.9 354.2l-.1 25.4M539.9 356.6l1.6 1.6M539.9 356.6h2.4M537.5 377.2h3M538.3 375.6l3.1 3.2M539.9 366.9l-2.6 .3a3.8 3.8 0 0 0-3.5 2.2" fill="none" stroke="#000" stroke-width=".42"/>
<path d="M532 360.8h4.7l-.1 8.6h-4.7z" fill="#fff"/>
<path d="M426.6 357.2v14.5M500 358v13.7M424.2 369.4h78.1M428.2 367.8l-3.2 3.2M501.6 367.8l-3.2 3.2" fill="none" stroke="#000" stroke-width=".42"/>
<g fill="#fff">
<path d="M460.7 371h5.2v3.7h-5.2z"/>
<path d="M455.4 364h15.9v3.7h-15.9z"/>
</g>
<g fill="none" stroke="#000" stroke-width=".42">
<path d="M5.7 5.2h902.9v599.2h-902.9zM795.2 5.2v599.2M801.6 10.2h97.5M801.6 54.5h97.5M801.6 79.8h97.5M801.6 105.2h97.5M801.6 129.6h97.5M801.6 154h97.5M801.6 178.3h97.5M801.6 212.4h97.5M795.2 312.3h113.4M797.3 314.5h109.2v118.7h-109.2z"/>
<path d="M797.3 319.2h109.2M809.6 314.5v118.7M887.6 314.5v118.7M797.3 337.4h109.2M797.3 332.9h109.2M797.3 328.3h109.2M797.3 323.8h109.2M797.3 355.7h109.2M797.3 351.2h109.2M797.3 346.6h109.2M797.3 342h109.2M797.3 378.5h109.2"/>
<path d="M797.3 373.9h109.2M797.3 369.4h109.2M797.3 364.8h109.2M797.3 360.3h109.2M797.3 396.7h109.2M797.3 392.2h109.2M797.3 387.6h109.2M797.3 383.1h109.2M797.3 419.6h109.2M797.3 415h109.2M797.3 410.4h109.2M797.3 405.9h109.2"/>
<path d="M797.3 401.3h109.2M110.7 425.5h613.9M795.2 434.7h113.4M797.3 428.7h109.2M797.3 424.1h109.2M795.2 491.1h113.4M795.2 541.9h113.4M795.2 560.1h113.4M850.2 560.1v44.3"/>
<circle cx="107.6" cy="425.4" r="3.2"/>
</g>
<text font-size="12.3" x="802.6" y="28.2">STUDIOTJOA</text>
<g font-size="8.8">
<text x="800.4" y="510.4">ADU SITEPLAN</text>
<text x="866" y="585.9">A101a</text>
</g>
<g font-size="4.4">
<text x="802.6" y="17.3">SUBMITTED BY:</text>
<text x="802.6" y="47.5">608 Mathews Circle</text>
<text x="859" y="47.5">tel:347.656.6961</text>
<text x="801.4" y="52">Erie, Colorado, 80516</text>
<text x="859" y="51.7">www.studiotjoa.com</text>
<text x="802.6" y="61">PROJECT</text>
<text x="802.6" y="67.2">HOLBROOK ADU ADDITION</text>
<text x="802.6" y="84.1">LOCATION</text>
<text x="802.6" y="90.6">275 HOLBROOK ST</text>
<text x="802.6" y="95.5">ERIE, CO 80516</text>
<text x="802.6" y="111.8">OWNER</text>
<text x="802.6" y="118.5">MARK ROCKWELL</text>
<text x="802.7" y="136.2">DESIGNER</text>
<text x="802.5" y="142.1">MARK ROCKWELL</text>
<text x="802.6" y="160.6">STRUCTURAL</text>
<text x="802.5" y="166.5">LOPEZ SMOLENS</text>
<text x="802.6" y="184.9">GENERAL CONTRACTOR</text>
<text x="802.5" y="191.6">FIRST LAST or COMPANY</text>
<text x="112.7" y="424.6">SITE PLAN - ADU</text>
<text x="106.4" y="426.8">1</text>
<text x="113.7" y="429.7">1/8&quot; = 1'-0&quot;</text>
<text x="800.9" y="445.3">HOLBROOK ADU ADDITION</text>
<text x="801.1" y="454.2">275 HOLBROOK ST</text>
<text x="801.1" y="459.1">ERIE, CO 80516</text>
<text x="801.3" y="471.5">PERMIT SET</text>
<text x="800.9" y="498.4">TITLE</text>
<text x="800.9" y="549.6">PROJECT NUMBER</text>
<text x="801.5" y="555.8">220011</text>
<text x="800.9" y="568.2">SCALE</text>
<text x="860.5" y="567.9">SHEET NUMBER</text>
<text x="802" y="572.9">1/8&quot; = 1'-0&quot;</text>
<text x="800.9" y="582.1">DATE</text>
<text x="801.1" y="587">05/16/23</text>
</g>
<g font-size="3.4">
<text x="328.7" y="297.4">EXISTING MAIN HOUSE -</text>
<text x="369.7" y="297.4">NOT IN SCOPE</text>
<text x="443.5" y="297.4">DECK REMOVED</text>
<text x="533.1" y="297.4">NEW ADU</text>
<text x="800.4" y="318">NO.</text>
<text x="837.2" y="318">DESCRIPTION</text>
<text x="892.6" y="318">DATE</text>
<text x="801.5" y="602.2">© Copyright StudioTJOA Inc.</text>
</g>
<g font-size="3.3">
<text x="405.8" y="224.2" transform="rotate(-90 405.8 224.2)">1/4&quot;</text>
<text x="184.6" y="229.2" transform="rotate(-90 184.6 229.2)">5' - 0&quot;</text>
<text x="405.8" y="232.4" transform="rotate(-90 405.8 232.4)">2' - 6</text>
<text x="409.6" y="228" transform="rotate(-90 409.6 228)">VIF</text>
<text x="429.3" y="233.2" transform="rotate(-90 429.3 233.2)">- 6</text>
<text x="429.3" y="228.4" transform="rotate(-90 429.3 228.4)">1/4&quot;</text>
<text x="436.2" y="232.2" transform="rotate(-90 436.2 232.2)">VIF</text>
<text x="539.1" y="231.6" transform="rotate(-90 539.1 231.6)">7' VIF</text>
<text x="429.3" y="236.6" transform="rotate(-90 429.3 236.6)">7'</text>
<text x="613.4" y="249.7">16&quot; VIF</text>
<text x="177.5" y="262.9">10' - 0&quot;</text>
<text x="632.6" y="324.5">5' - 0&quot;</text>
<text x="625.2" y="331.4">AD</text>
<text x="629.8" y="331.4">U SETBACK</text>
<text x="607.9" y="343">20' - 0&quot;</text>
<text x="591.3" y="350.1">PRINCIPAL SETBACK ONLY</text>
<text x="455.4" y="367">23' - 1 1/2&quot;</text>
<text x="535.5" y="369.4" transform="rotate(-90 535.5 369.4)">7' VIF</text>
<text x="184" y="372" transform="rotate(-90 184 372)">5' - 0&quot;</text>
<text x="460.7" y="374">VIF</text>
<text x="614.8" y="373.8" transform="rotate(-90 614.8 373.8)">5' - 0&quot;</text>
</g>
</svg>
